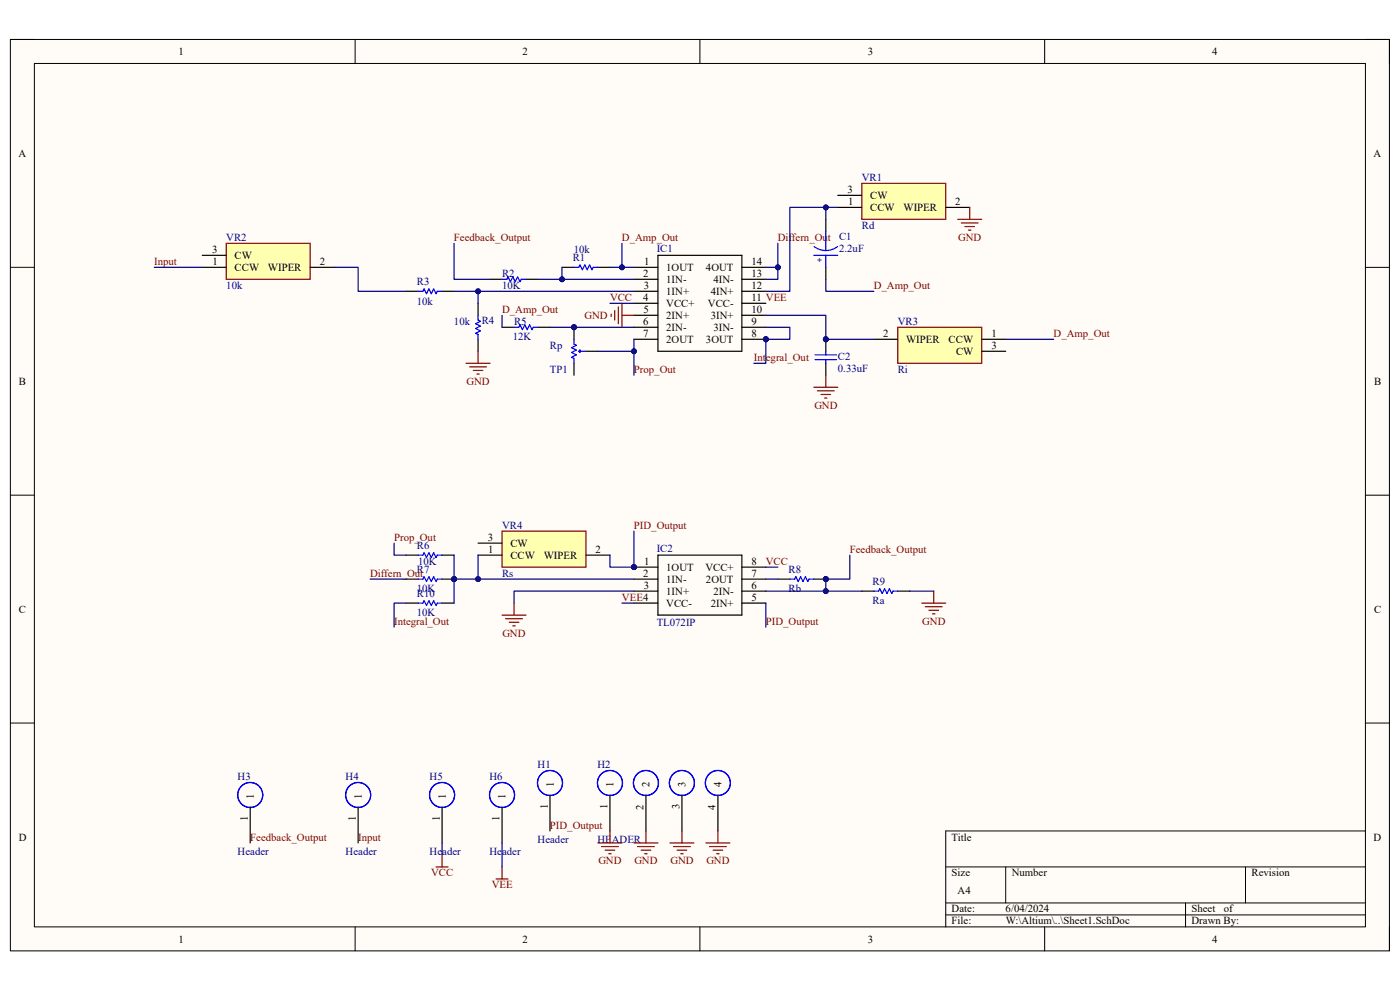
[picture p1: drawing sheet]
<svg xmlns="http://www.w3.org/2000/svg" width="297mm" height="210mm" viewBox="0 0 297 210" stroke-linecap="round" stroke-linejoin="round" font-family="sans-serif">
<path d="M2.2 8.4h292.6v193.3h-292.6z" fill-rule="evenodd" fill="#fffcf8"/>
<path d="M2.2 8.4h292.6v193.3h-292.6z" fill="none" stroke="#000" stroke-width=".21"/>
<path d="M7.3 13.5h282.4v183.1h-282.4z" fill-rule="evenodd" fill="#fffcf8"/>
<g fill="none" stroke="#000" stroke-width=".21">
<path d="M2.2 8.4h5.1M7.3 13.5h282.4v183.1h-282.4zM75.3 8.4v5.1M148.5 8.4v5.1M221.6 8.4v5.1M289.7 8.4h5.1v5.1M2.2 56.7h5.1M289.7 56.7h5.1M2.2 105h5.1M289.7 105.1h5.1M2.2 153.4h5.1M289.7 153.4h5.1"/>
<path d="M289.7 176.3h-89.1v20.3M75.3 196.6v5.1M148.5 196.6v5.1M200.6 183.9h89.1M200.6 191.5h89.1M200.6 194.1h89.1M213.4 183.9v7.6M221.6 196.6v5.1M251.5 191.5v5.1M264.2 183.9v7.6M294.8 196.6v5.1"/>
</g>
<circle cx="162.5" cy="72" r=".51" fill="#000080"/>
<circle cx="162.5" cy="72" r=".51" fill="none" stroke="#000080" stroke-width=".21"/>
<g fill="none" stroke="#000" stroke-width=".25">
<path d="M134.5 56.7h5.1M134.5 59.3h5.1M157.4 56.7h5.1M157.4 59.3h5.1M134.5 61.8h5.1M134.5 64.3h5.1M134.5 66.9h5.1M134.5 69.4h5.1M134.5 72h5.1M157.4 61.8h5.1M157.4 64.3h5.1M157.4 66.9h5.1"/>
<path d="M157.4 69.4h5.1M157.4 72h5.1"/>
</g>
<circle cx="162.5" cy="72" r=".51" fill="#000080"/>
<circle cx="162.5" cy="72" r=".51" fill="none" stroke="#000080" stroke-width=".21"/>
<g fill="none" stroke="#000" stroke-width=".25">
<path d="M104 59.3h2.5M111.6 59.3h2.5M119.2 56.7h2.6M126.9 56.7h2.5M139.6 54.2h17.8v20.3h-17.8zM86.2 61.8h2.5M93.8 61.8h2.5M101.4 64.3v2.6M101.4 72v2.5M93.8 171.2v7.6M106.5 171.2v7.6M129.4 168.6v7.7"/>
<path d="M137 168.6v7.7M144.7 168.6v7.7M152.3 168.6v7.7"/>
</g>
<g fill="none" stroke="#00f" stroke-width=".25">
<path d="M106.5 59.3h1l.3-.6 .5 1.1 .5-1.1 .5 1.1 .5-1.1 .5 1.1 .3-.5h1M121.8 56.7h1l.2-.5 .5 1 .6-1 .5 1 .5-1 .5 1 .2-.5h1.1M88.7 61.8h1l.3-.5 .5 1 .5-1 .5 1 .5-1 .5 1 .3-.5h1M101.4 66.9v1l.5 .3-1 .5 1 .5-1 .5 1 .5-1 .5 .5 .3v1"/>
<circle cx="93.8" cy="168.6" r="2.65"/>
<circle cx="106.5" cy="168.6" r="2.65"/>
<circle cx="129.4" cy="166.1" r="2.65"/>
<circle cx="137" cy="166.1" r="2.65"/>
<circle cx="144.7" cy="166.1" r="2.65"/>
<circle cx="152.3" cy="166.1" r="2.65"/>
</g>
<g fill="none" stroke="#800000" stroke-width=".25">
<path d="M98.9 77.1h5.1M99.6 77.8h3.6M100.4 78.6h2M101.2 79.3h.5M101.4 74.5v2.6M126.9 178.8h5.1M127.6 179.6h3.6M129.4 176.3v2.5M134.5 178.8h5.1M135.3 179.6h3.5M137 176.3v2.5M142.1 178.8h5.1"/>
<path d="M142.9 179.6h3.6M144.7 176.3v2.5M149.8 178.8h5M150.5 179.6h3.6M152.3 176.3v2.5M92.5 183.9h2.6M93.8 181.4v2.5M105.2 186.5h2.6M106.5 183.9v2.6M128.4 180.4h2M129.1 181.1h.6M136 180.4h2.1"/>
<path d="M136.8 181.1h.5M143.6 180.4h2.1M144.4 181.1h.5M151.3 180.4h2M152.1 181.1h.5"/>
</g>
<circle cx="134.5" cy="120.3" r=".51" fill="#000080"/>
<circle cx="134.5" cy="120.3" r=".51" fill="none" stroke="#000080" stroke-width=".21"/>
<path d="M134.5 120.3h5.1" fill="none" stroke="#000" stroke-width=".25"/>
<circle cx="134.5" cy="120.3" r=".51" fill="#000080"/>
<circle cx="134.5" cy="120.3" r=".51" fill="none" stroke="#000080" stroke-width=".21"/>
<path d="M86.2 117.8h2.5M93.8 117.8h2.5M139.6 117.8h17.8v12.7h-17.8zM134.5 122.9h5.1M134.5 125.4h5.1M134.5 127.9h5.1M157.4 122.9h5.1M157.4 125.4h5.1M157.4 127.9h5.1M157.4 120.3h5.1" fill="none" stroke="#000" stroke-width=".25"/>
<path d="M88.7 117.8h1l.3-.5 .5 1 .5-1 .5 1 .5-1 .5 1 .3-.5h1" fill="none" stroke="#00f" stroke-width=".25"/>
<circle cx="121.8" cy="69.4" r=".51" fill="#000080"/>
<circle cx="121.8" cy="69.4" r=".51" fill="none" stroke="#000080" stroke-width=".21"/>
<path d="M121.8 69.4v2.6M121.8 77.1v2.5" fill="none" stroke="#000" stroke-width=".25"/>
<circle cx="121.8" cy="69.4" r=".51" fill="#000080"/>
<circle cx="121.8" cy="69.4" r=".51" fill="none" stroke="#000080" stroke-width=".21"/>
<path d="M109.1 69.4h1l.2-.5 .5 1 .5-1 .5 1 .6-1 .5 1 .2-.5h1M121.8 72v1l.5 .2-1 .6 1 .5-1 .5 1 .5-1 .5 .5 .2v1.1M123 74.5h1.3M123 74.3v.5l-.2-.3z" fill="none" stroke="#00f" stroke-width=".25"/>
<path d="M106.5 69.4h2.6M114.1 69.4h2.6M124.3 74.5h2.6" fill="none" stroke="#000" stroke-width=".25"/>
<circle cx="96.3" cy="122.9" r=".51" fill="#000080"/>
<circle cx="96.3" cy="122.9" r=".51" fill="none" stroke="#000080" stroke-width=".21"/>
<path d="M93.8 122.9h2.5" fill="none" stroke="#000" stroke-width=".25"/>
<circle cx="96.3" cy="122.9" r=".51" fill="#000080"/>
<circle cx="96.3" cy="122.9" r=".51" fill="none" stroke="#000080" stroke-width=".21"/>
<path d="M86.2 122.9h2.5M86.2 127.9h2.5M93.8 127.9h2.5" fill="none" stroke="#000" stroke-width=".25"/>
<path d="M88.7 122.9h1l.3-.6 .5 1.1 .5-1.1 .5 1.1 .5-1.1 .5 1.1 .3-.5h1M88.7 127.9h1l.3-.5 .5 1 .5-1 .5 1 .5-1 .5 1 .3-.5h1" fill="none" stroke="#00f" stroke-width=".25"/>
<path d="M129.7 66.6v.5M130.4 65.9v2M131.2 65.1v3.6M131.9 64.3v5.1M131.9 66.9h2.6M106.5 130.5h5.1M107.3 131.2h3.5M108 132h2.1M108.8 132.8h.5M109.1 127.9v2.6" fill="none" stroke="#800000" stroke-width=".25"/>
<circle cx="175.2" cy="72" r=".51" fill="#000080"/>
<circle cx="175.2" cy="72" r=".51" fill="none" stroke="#000080" stroke-width=".21"/>
<path d="M175.2 72v2.5M175.2 77.1v2.5" fill="none" stroke="#000" stroke-width=".25"/>
<circle cx="175.2" cy="72" r=".51" fill="#000080"/>
<circle cx="175.2" cy="72" r=".51" fill="none" stroke="#000080" stroke-width=".21"/>
<path d="M172.7 54.2h5M172.7 52.3l.9 .5 1.6 .3M175.2 49.1v4M175.2 54.2v2.5M177.7 52.3l-1.4 .7-1.1 .1M172.9 75.3h4.6M172.9 76.3h4.6M175.2 74.5v.8M175.2 76.3v.8" fill="none" stroke="#00f" stroke-width=".25"/>
<path d="M175.2 79.6v2.5M172.7 82.1h5M173.4 82.9h3.6M174.2 83.7h2M174.9 84.4h.6" fill="none" stroke="#800000" stroke-width=".25"/>
<path d="M175.2 46.5v2.6M175.2 56.7v2.6" fill="none" stroke="#000" stroke-width=".25"/>
<path d="M48 51.6h17.8v7.7h-17.8z" fill-rule="evenodd" fill="#ffffb0"/>
<path d="M48 51.6h17.8v7.7h-17.8z" fill="none" stroke="#800000" stroke-width=".25"/>
<path d="M42.9 56.7h5.1M42.9 54.2h5.1M65.8 56.7h5.1" fill="none" stroke="#000" stroke-width=".25"/>
<path d="M190.5 69.4h17.8v7.7h-17.8z" fill-rule="evenodd" fill="#ffffb0"/>
<path d="M190.5 69.4h17.8v7.7h-17.8z" fill="none" stroke="#800000" stroke-width=".25"/>
<path d="M185.4 72h5.1M208.3 72h5.1M208.3 74.5h5.1" fill="none" stroke="#000" stroke-width=".25"/>
<path d="M182.8 38.9h17.8v7.6h-17.8z" fill-rule="evenodd" fill="#ffffb0"/>
<path d="M182.8 38.9h17.8v7.6h-17.8z" fill="none" stroke="#800000" stroke-width=".25"/>
<path d="M177.7 44h5.1M177.7 41.4h5.1M200.6 44h5.1" fill="none" stroke="#000" stroke-width=".25"/>
<path d="M106.5 112.7h17.8v7.6h-17.8z" fill-rule="evenodd" fill="#ffffb0"/>
<path d="M203.2 46.5h5.1M203.9 47.3h3.6M204.7 48.1h2M205.5 48.8h.5M205.7 44v2.5M106.5 112.7h17.8v7.6h-17.8z" fill="none" stroke="#800000" stroke-width=".25"/>
<path d="M101.4 117.8h5.1M101.4 115.2h5.1M124.3 117.8h5.1M182.8 125.4h2.6M190.5 125.4h2.5M76 171.2v7.6M116.7 168.6v7.7" fill="none" stroke="#000" stroke-width=".25"/>
<g fill="none" stroke="#00f" stroke-width=".25">
<path d="M185.4 125.4h1l.2-.5 .6 1 .5-1 .5 1 .5-1 .5 1 .2-.5h1.1"/>
<circle cx="76" cy="168.6" r="2.65"/>
<circle cx="116.7" cy="166.1" r="2.65"/>
</g>
<circle cx="175.2" cy="122.9" r=".51" fill="#000080"/>
<circle cx="175.2" cy="122.9" r=".51" fill="none" stroke="#000080" stroke-width=".21"/>
<path d="M172.7 122.9h2.5" fill="none" stroke="#000" stroke-width=".25"/>
<circle cx="175.2" cy="122.9" r=".51" fill="#000080"/>
<circle cx="175.2" cy="122.9" r=".51" fill="none" stroke="#000080" stroke-width=".21"/>
<path d="M165 122.9h2.6M53.1 171.2v7.6" fill="none" stroke="#000" stroke-width=".25"/>
<g fill="none" stroke="#00f" stroke-width=".25">
<path d="M167.6 122.9h1l.2-.6 .5 1.1 .6-1.1 .5 1.1 .5-1.1 .5 1.1 .2-.5h1.1"/>
<circle cx="53.1" cy="168.6" r="2.65"/>
</g>
<path d="M195.5 127.9h5.1M196.3 128.7h3.6M197.1 129.5h2M197.8 130.2h.6M198.1 125.4v2.5" fill="none" stroke="#800000" stroke-width=".25"/>
<path d="M96.3 61.8h5.1v2.5M93.8 178.8v2.6M106.5 178.8v5.1" fill="none" stroke="#000080" stroke-width=".25"/>
<circle cx="101.4" cy="61.8" r=".51" fill="#000080"/>
<circle cx="101.4" cy="61.8" r=".51" fill="none" stroke="#000080" stroke-width=".21"/>
<path d="M101.4 61.8h33.1" fill="none" stroke="#000080" stroke-width=".25"/>
<circle cx="101.4" cy="61.8" r=".51" fill="#000080"/>
<circle cx="101.4" cy="61.8" r=".51" fill="none" stroke="#000080" stroke-width=".21"/>
<path d="M129.4 56.7h5.1" fill="none" stroke="#000080" stroke-width=".25"/>
<circle cx="131.9" cy="56.7" r=".51" fill="#000080"/>
<circle cx="131.9" cy="56.7" r=".51" fill="none" stroke="#000080" stroke-width=".21"/>
<path d="M119.2 56.7v2.6" fill="none" stroke="#000080" stroke-width=".25"/>
<circle cx="119.2" cy="59.3" r=".51" fill="#000080"/>
<circle cx="119.2" cy="59.3" r=".51" fill="none" stroke="#000080" stroke-width=".21"/>
<path d="M114.1 59.3h20.4" fill="none" stroke="#000080" stroke-width=".25"/>
<circle cx="119.2" cy="59.3" r=".51" fill="#000080"/>
<circle cx="119.2" cy="59.3" r=".51" fill="none" stroke="#000080" stroke-width=".21"/>
<path d="M129.4 64.3h5.1M96.3 117.8v5.1M131.9 127.9h2.6M162.5 120.3h2.5" fill="none" stroke="#000080" stroke-width=".25"/>
<circle cx="96.3" cy="122.9" r=".51" fill="#000080"/>
<circle cx="96.3" cy="122.9" r=".51" fill="none" stroke="#000080" stroke-width=".21"/>
<path d="M116.7 69.4h5.1M134.5 125.4h-25.4v2.5" fill="none" stroke="#000080" stroke-width=".25"/>
<circle cx="121.8" cy="69.4" r=".51" fill="#000080"/>
<circle cx="121.8" cy="69.4" r=".51" fill="none" stroke="#000080" stroke-width=".21"/>
<path d="M134.5 72v2.5h-7.6" fill="none" stroke="#000080" stroke-width=".25"/>
<circle cx="134.5" cy="74.5" r=".51" fill="#000080"/>
<circle cx="134.5" cy="74.5" r=".51" fill="none" stroke="#000080" stroke-width=".21"/>
<path d="M121.8 69.4h12.7" fill="none" stroke="#000080" stroke-width=".25"/>
<circle cx="121.8" cy="69.4" r=".51" fill="#000080"/>
<circle cx="121.8" cy="69.4" r=".51" fill="none" stroke="#000080" stroke-width=".21"/>
<path d="M162.5 69.4h5.1v2.6h-5.1" fill="none" stroke="#000080" stroke-width=".25"/>
<circle cx="162.5" cy="72" r=".51" fill="#000080"/>
<circle cx="162.5" cy="72" r=".51" fill="none" stroke="#000080" stroke-width=".21"/>
<path d="M131.9 51.6v5.1" fill="none" stroke="#000080" stroke-width=".25"/>
<circle cx="131.9" cy="56.7" r=".51" fill="#000080"/>
<circle cx="131.9" cy="56.7" r=".51" fill="none" stroke="#000080" stroke-width=".21"/>
<path d="M162.5 56.7h2.5v2.6h-2.5M106.5 66.9v2.5" fill="none" stroke="#000080" stroke-width=".25"/>
<circle cx="165" cy="56.7" r=".51" fill="#000080"/>
<circle cx="165" cy="56.7" r=".51" fill="none" stroke="#000080" stroke-width=".21"/>
<path d="M134.5 74.5v5.1" fill="none" stroke="#000080" stroke-width=".25"/>
<circle cx="134.5" cy="74.5" r=".51" fill="#000080"/>
<circle cx="134.5" cy="74.5" r=".51" fill="none" stroke="#000080" stroke-width=".21"/>
<path d="M134.5 122.9h-38.2v5" fill="none" stroke="#000080" stroke-width=".25"/>
<circle cx="96.3" cy="122.9" r=".51" fill="#000080"/>
<circle cx="96.3" cy="122.9" r=".51" fill="none" stroke="#000080" stroke-width=".21"/>
<circle cx="101.4" cy="122.9" r=".51" fill="#000080"/>
<circle cx="101.4" cy="122.9" r=".51" fill="none" stroke="#000080" stroke-width=".21"/>
<path d="M162.5 72v5.1h-2.6" fill="none" stroke="#000080" stroke-width=".25"/>
<circle cx="162.5" cy="72" r=".51" fill="#000080"/>
<circle cx="162.5" cy="72" r=".51" fill="none" stroke="#000080" stroke-width=".21"/>
<path d="M165 51.6v5.1" fill="none" stroke="#000080" stroke-width=".25"/>
<circle cx="165" cy="56.7" r=".51" fill="#000080"/>
<circle cx="165" cy="56.7" r=".51" fill="none" stroke="#000080" stroke-width=".21"/>
<path d="M162.5 66.9h12.7v5.1M83.6 115.2v2.6h2.6M78.5 122.9h7.7M86.2 127.9h-2.6v5.1" fill="none" stroke="#000080" stroke-width=".25"/>
<circle cx="175.2" cy="72" r=".51" fill="#000080"/>
<circle cx="175.2" cy="72" r=".51" fill="none" stroke="#000080" stroke-width=".21"/>
<path d="M32.7 56.7h10.2M70.9 56.7h5.1v5.1h10.2M175.2 59.3v2.5h10.2M175.2 72h10.2M213.4 72h10.1" fill="none" stroke="#000080" stroke-width=".25"/>
<circle cx="175.2" cy="72" r=".51" fill="#000080"/>
<circle cx="175.2" cy="72" r=".51" fill="none" stroke="#000080" stroke-width=".21"/>
<path d="M175.2 46.5v-2.5h-7.6v17.8h-5.1" fill="none" stroke="#000080" stroke-width=".25"/>
<circle cx="175.2" cy="44" r=".51" fill="#000080"/>
<circle cx="175.2" cy="44" r=".51" fill="none" stroke="#000080" stroke-width=".21"/>
<path d="M175.2 44h2.5" fill="none" stroke="#000080" stroke-width=".25"/>
<circle cx="175.2" cy="44" r=".51" fill="#000080"/>
<circle cx="175.2" cy="44" r=".51" fill="none" stroke="#000080" stroke-width=".21"/>
<path d="M101.4 117.8v5.1" fill="none" stroke="#000080" stroke-width=".25"/>
<circle cx="101.4" cy="122.9" r=".51" fill="#000080"/>
<circle cx="101.4" cy="122.9" r=".51" fill="none" stroke="#000080" stroke-width=".21"/>
<path d="M129.4 117.8v2.5h5.1" fill="none" stroke="#000080" stroke-width=".25"/>
<circle cx="134.5" cy="120.3" r=".51" fill="#000080"/>
<circle cx="134.5" cy="120.3" r=".51" fill="none" stroke="#000080" stroke-width=".21"/>
<path d="M134.5 112.7v7.6" fill="none" stroke="#000080" stroke-width=".25"/>
<circle cx="134.5" cy="120.3" r=".51" fill="#000080"/>
<circle cx="134.5" cy="120.3" r=".51" fill="none" stroke="#000080" stroke-width=".21"/>
<path d="M96.3 51.6v7.7h7.7M162.5 125.4h20.3" fill="none" stroke="#000080" stroke-width=".25"/>
<circle cx="175.2" cy="125.4" r=".51" fill="#000080"/>
<circle cx="175.2" cy="125.4" r=".51" fill="none" stroke="#000080" stroke-width=".21"/>
<path d="M175.2 122.9v2.5" fill="none" stroke="#000080" stroke-width=".25"/>
<circle cx="175.2" cy="122.9" r=".51" fill="#000080"/>
<circle cx="175.2" cy="122.9" r=".51" fill="none" stroke="#000080" stroke-width=".21"/>
<circle cx="175.2" cy="125.4" r=".51" fill="#000080"/>
<circle cx="175.2" cy="125.4" r=".51" fill="none" stroke="#000080" stroke-width=".21"/>
<path d="M180.3 117.8v5.1h-5.1M162.5 122.9h2.5M162.5 127.9v5.1M193 125.4h5.1" fill="none" stroke="#000080" stroke-width=".25"/>
<circle cx="175.2" cy="122.9" r=".51" fill="#000080"/>
<circle cx="175.2" cy="122.9" r=".51" fill="none" stroke="#000080" stroke-width=".21"/>
<g font-size="2.3">
<text x="37.9" y="11.7">1</text>
<text x="110.9" y="11.7">2</text>
<text x="184.1" y="11.7">3</text>
<text x="257.1" y="11.7">4</text>
<text x="3.9" y="33.3">A</text>
<text x="291.4" y="33.3">A</text>
<text x="179.8" y="40.9">3</text>
<text x="179.9" y="43.5">1</text>
<text x="184.6" y="44.7">CCW</text>
<text x="184.6" y="42.2">CW</text>
<text x="191.7" y="44.7">WIPER</text>
<text x="202.6" y="43.5">2</text>
<text x="45" y="53.6">3</text>
<text x="45.1" y="56.2">1</text>
<text x="49.8" y="57.4">CCW</text>
<text x="49.8" y="54.9">CW</text>
<text x="56.9" y="57.4">WIPER</text>
<text x="67.8" y="56.2">2</text>
<text x="136.5" y="58.7">2</text>
<text x="136.7" y="56.2">1</text>
<text x="141.4" y="57.4">1OUT</text>
<text x="141.4" y="60">1IN-</text>
<text x="149.8" y="57.4">4OUT</text>
<text x="151.3" y="60">4IN-</text>
<text x="159.4" y="56.2">14</text>
<text x="159.4" y="58.7">13</text>
<text x="136.5" y="63.8">4</text>
<text x="136.6" y="61.3">3</text>
<text x="141.4" y="62.6">1IN+</text>
<text x="141.4" y="65.1">VCC+</text>
<text x="150.2" y="65.1">VCC-</text>
<text x="150.8" y="62.6">4IN+</text>
<text x="159.4" y="61.3">12</text>
<text x="159.4" y="63.8">11 VEE</text>
<text x="136.5" y="68.9">6</text>
<text x="136.5" y="71.5">7</text>
<text x="136.5" y="66.4">5</text>
<text x="141.4" y="67.6">2IN+</text>
<text x="141.4" y="70.2">2IN-</text>
<text x="150.8" y="67.6">3IN+</text>
<text x="151.3" y="70.2">3IN-</text>
<text x="159.4" y="66.4">10</text>
<text x="159.4" y="68.9">9</text>
<text x="159.4" y="71.5">8</text>
<text x="187.4" y="71.5">2</text>
<text x="210.3" y="71.5">1</text>
<text x="141.4" y="72.7">2OUT</text>
<text x="149.8" y="72.7">3OUT</text>
<text x="192.2" y="72.7">WIPER</text>
<text x="201.3" y="72.7">CCW</text>
<text x="202.8" y="75.3">CW</text>
<text x="210.3" y="74">3</text>
<text x="4" y="81.6">B</text>
<text x="291.5" y="81.6">B</text>
<text x="103.5" y="114.7">3</text>
<text x="103.6" y="117.3">1</text>
<text x="108.3" y="118.5">CCW</text>
<text x="108.3" y="116">CW</text>
<text x="115.4" y="118.5">WIPER</text>
<text x="126.4" y="117.3">2</text>
<text x="136.7" y="119.8">1</text>
<text x="159.4" y="119.8">8</text>
<text x="136.5" y="122.3">2</text>
<text x="136.6" y="124.9">3</text>
<text x="141.4" y="121.1">1OUT</text>
<text x="141.4" y="123.6">1IN-</text>
<text x="149.6" y="121.1">VCC+</text>
<text x="149.8" y="123.6">2OUT</text>
<text x="159.4" y="122.3">7</text>
<text x="159.4" y="124.9">6</text>
<text x="4" y="130">C</text>
<text x="141.4" y="126.2">1IN+</text>
<text x="141.4" y="128.7">VCC-</text>
<text x="150.8" y="128.7">2IN+</text>
<text x="151.3" y="126.2">2IN-</text>
<text x="159.4" y="127.4">5</text>
<text x="291.5" y="130">C</text>
<text x="117.5" y="166.9" transform="rotate(-90 117.5 166.9)">1</text>
<text x="130.2" y="166.9" transform="rotate(-90 130.2 166.9)">1</text>
<text x="137.8" y="166.9" transform="rotate(-90 137.8 166.9)">2</text>
<text x="145.5" y="166.9" transform="rotate(-90 145.5 166.9)">3</text>
<text x="153.1" y="166.9" transform="rotate(-90 153.1 166.9)">4</text>
<text x="53.8" y="169.4" transform="rotate(-90 53.8 169.4)">1</text>
<text x="76.8" y="169.4" transform="rotate(-90 76.8 169.4)">1</text>
<text x="94.6" y="169.4" transform="rotate(-90 94.6 169.4)">1</text>
<text x="107.3" y="169.4" transform="rotate(-90 107.3 169.4)">1</text>
<text x="116.2" y="171.5" transform="rotate(-90 116.2 171.5)">1</text>
<text x="128.9" y="171.5" transform="rotate(-90 128.9 171.5)">1</text>
<text x="136.5" y="171.7" transform="rotate(-90 136.5 171.7)">2</text>
<text x="144.2" y="171.6" transform="rotate(-90 144.2 171.6)">3</text>
<text x="151.8" y="171.7" transform="rotate(-90 151.8 171.7)">4</text>
<text x="4" y="178.3">D</text>
<text x="52.6" y="174.1" transform="rotate(-90 52.6 174.1)">1</text>
<text x="75.5" y="174.1" transform="rotate(-90 75.5 174.1)">1</text>
<text x="93.3" y="174.1" transform="rotate(-90 93.3 174.1)">1</text>
<text x="106" y="174.1" transform="rotate(-90 106 174.1)">1</text>
<text x="201.9" y="178.3">Title</text>
<text x="291.4" y="178.3">D</text>
<text x="201.9" y="185.9">Size</text>
<text x="214.6" y="185.9">Number</text>
<text x="265.5" y="185.9">Revision</text>
<text x="203.2" y="189.7">A4</text>
<text x="201.9" y="193.5">Date:</text>
<text x="201.9" y="196.1">File:</text>
<text x="213.3" y="193.5">6/04/2024</text>
<text x="213.4" y="196.1">W:\Altium\..\Sheet1.SchDoc</text>
<text x="252.8" y="193.5">Sheet</text>
<text x="252.8" y="196.1">Drawn By:</text>
<text x="259.6" y="193.5">of</text>
<text x="37.9" y="199.9">1</text>
<text x="110.9" y="199.9">2</text>
<text x="184.1" y="199.9">3</text>
<text x="257.1" y="199.9">4</text>
</g>
<g font-size="2.3" fill="#000080">
<text x="182.8" y="38.4">VR1</text>
<text x="48" y="51.1">VR2</text>
<text x="121.8" y="53.6">10k</text>
<text x="139.3" y="53.4">IC1</text>
<text x="178" y="50.8">C1</text>
<text x="178" y="53.4">2.2uF</text>
<text x="182.8" y="48.6">Rd</text>
<text x="106.5" y="58.7">R2</text>
<text x="121.5" y="55.4">R1</text>
<text x="48" y="61.3">10k</text>
<text x="88.4" y="60.5">R3</text>
<text x="88.4" y="64.6">10k</text>
<text x="106.5" y="61.3">10K</text>
<text x="96.3" y="68.9">10k</text>
<text x="102.2" y="68.7">R4</text>
<text x="109.1" y="68.9">R5</text>
<text x="190.5" y="68.9">VR3</text>
<text x="108.8" y="72.2">12K</text>
<text x="116.7" y="74">Rp</text>
<text x="177.8" y="76.3">C2</text>
<text x="116.7" y="79.1">TP1</text>
<text x="177.8" y="78.8">0.33uF</text>
<text x="190.5" y="79.1">Ri</text>
<text x="106.5" y="112.1">VR4</text>
<text x="88.4" y="116.5">R6</text>
<text x="88.7" y="119.8">10K</text>
<text x="139.3" y="117">IC2</text>
<text x="88.4" y="121.6">R7</text>
<text x="88.4" y="125.6">10K</text>
<text x="106.5" y="122.3">Rs</text>
<text x="167.3" y="121.6">R8</text>
<text x="167.3" y="125.6">Rb</text>
<text x="185.1" y="124.1">R9</text>
<text x="88.4" y="126.7">R10</text>
<text x="88.4" y="130.7">10K</text>
<text x="185.1" y="128.2">Ra</text>
<text x="139.3" y="132.8">TL072IP</text>
<text x="50.4" y="165.5">H3</text>
<text x="73.3" y="165.5">H4</text>
<text x="91.1" y="165.5">H5</text>
<text x="103.8" y="165.5">H6</text>
<text x="114" y="162.9">H1</text>
<text x="126.7" y="162.9">H2</text>
<text x="114" y="178.8">Header</text>
<text x="126.7" y="178.8">HEADER</text>
<text x="50.4" y="181.4">Header</text>
<text x="73.3" y="181.4">Header</text>
<text x="91.1" y="181.4">Header</text>
<text x="103.8" y="181.4">Header</text>
</g>
<g font-size="2.3" fill="#800000">
<text x="96.3" y="51.1">Feedback_Output</text>
<text x="132" y="51.1">D_Amp_Out</text>
<text x="165" y="51.1">Differn_Out</text>
<text x="203.3" y="51.1">GND</text>
<text x="32.7" y="56.2">Input</text>
<text x="129.4" y="63.8">VCC</text>
<text x="185.4" y="61.3">D_Amp_Out</text>
<text x="106.5" y="66.4">D_Amp_Out</text>
<text x="124" y="67.6">GND</text>
<text x="223.5" y="71.5">D_Amp_Out</text>
<text x="159.9" y="76.5">Integral_Out</text>
<text x="99" y="81.6">GND</text>
<text x="134.5" y="79.1">Prop_Out</text>
<text x="172.8" y="86.7">GND</text>
<text x="134.5" y="112.1">PID_Output</text>
<text x="83.6" y="114.7">Prop_Out</text>
<text x="162.5" y="119.8">VCC</text>
<text x="180.3" y="117.3">Feedback_Output</text>
<text x="78.5" y="122.3">Differn_Out</text>
<text x="132" y="127.4">VEE4</text>
<text x="83.6" y="132.5">Integral_Out</text>
<text x="106.6" y="135">GND</text>
<text x="162.5" y="132.5">PID_Output</text>
<text x="195.7" y="132.5">GND</text>
<text x="53.1" y="178.3">Feedback_Output</text>
<text x="76" y="178.3">Input</text>
<text x="116.7" y="175.8">PID_Output</text>
<text x="91.5" y="185.9">VCC</text>
<text x="127" y="183.4">GND</text>
<text x="134.6" y="183.4">GND</text>
<text x="142.2" y="183.4">GND</text>
<text x="149.9" y="183.4">GND</text>
<text x="104.3" y="188.5">VEE</text>
</g>
<text font-size="1.8" fill="#000080" x="174.5" y="54.6" transform="rotate(-180 174.5 54.6)">+</text>
</svg>
